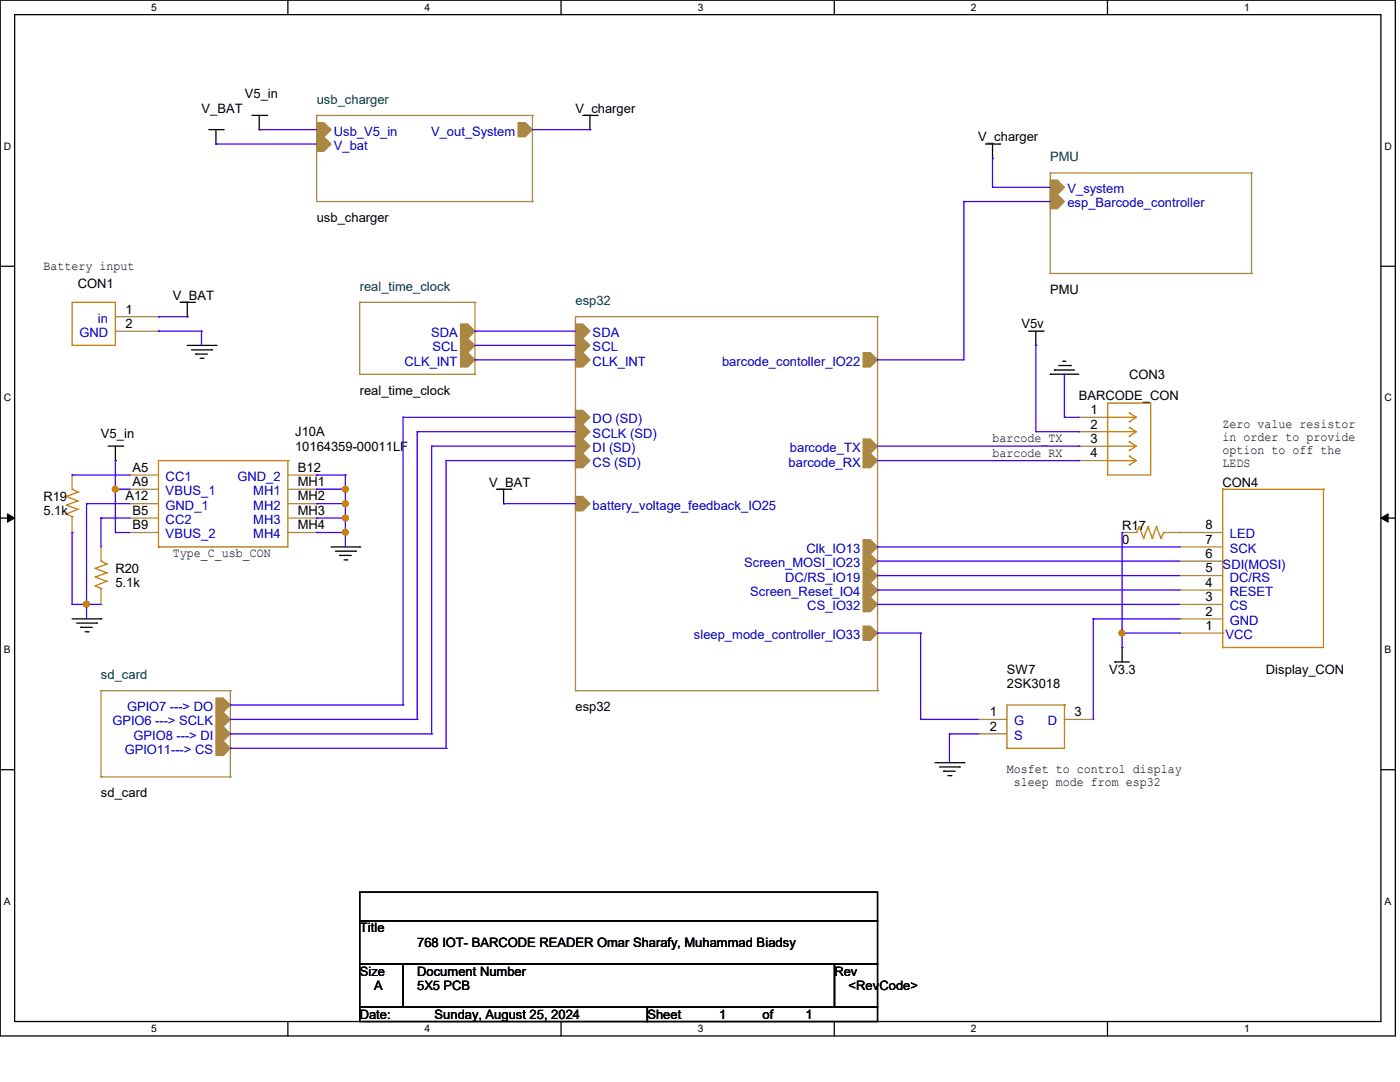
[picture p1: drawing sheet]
<svg xmlns="http://www.w3.org/2000/svg" width="279mm" height="216mm" viewBox="0 0 279 216" stroke-linecap="round" stroke-linejoin="round" font-family="sans-serif">
<path d="M0 0h278.5v206.7h-278.5zM2.9 2.9h272.7v200.9h-272.7z" fill="none" stroke="#000" stroke-width=".25"/>
<g fill="#fff">
<path d="M30.2 .3h1.1v2.3h-1.1z"/>
<path d="M30.2 204.1h1.1v2.3h-1.1z"/>
</g>
<path d="M57.4 0v2.9M57.4 203.8v2.9" fill="none" stroke="#000" stroke-width=".25"/>
<g fill="#fff">
<path d="M84.7 .3h1.1v2.3h-1.1z"/>
<path d="M84.7 204.1h1.1v2.3h-1.1z"/>
</g>
<path d="M112 0v2.9M112 203.8v2.9" fill="none" stroke="#000" stroke-width=".25"/>
<g fill="#fff">
<path d="M139.2 .3h1.1v2.3h-1.1z"/>
<path d="M139.2 204.1h1.1v2.3h-1.1z"/>
</g>
<path d="M166.5 0v2.9M166.5 203.8v2.9" fill="none" stroke="#000" stroke-width=".25"/>
<g fill="#fff">
<path d="M193.8 .3h1.1v2.3h-1.1z"/>
<path d="M193.8 204.1h1.1v2.3h-1.1z"/>
</g>
<path d="M221 0v2.9M221 203.8v2.9" fill="none" stroke="#000" stroke-width=".25"/>
<g fill="#fff">
<path d="M248.3 .3h1.1v2.3h-1.1z"/>
<path d="M248.3 204.1h1.1v2.3h-1.1z"/>
<path d="M.8 28h1.4v2.3h-1.4z"/>
<path d="M276.3 28h1.4v2.3h-1.4z"/>
<path d="M.8 78.2h1.4v2.3h-1.4z"/>
<path d="M276.3 78.2h1.4v2.3h-1.4z"/>
</g>
<path d="M0 53.1h2.9M275.6 53.1h2.9" fill="none" stroke="#000" stroke-width=".25"/>
<g fill="#fff">
<path d="M.8 128.5h1.3v2.2h-1.3z"/>
<path d="M276.3 128.5h1.3v2.2h-1.3z"/>
</g>
<path d="M0 103.4h2.9M275.6 103.4h2.9" fill="none" stroke="#000" stroke-width=".25"/>
<path d="M1.5 102.5l1.4 .9-1.4 .8zM275.6 103.4l1.4-.9v1.7z" fill="#000" stroke="#000" stroke-width=".2"/>
<g fill="#fff">
<path d="M.8 178.7h1.3v2.2h-1.3z"/>
<path d="M276.3 178.7h1.3v2.2h-1.3z"/>
</g>
<g fill="none" stroke="#000" stroke-width=".25">
<path d="M41.7 25.9h2.8M43.1 28.7h.1M43.1 25.9v2.8M44.5 25.9h.1M50.3 23h2.9M51.7 25.9h.1M51.7 23v2.9M53.2 23h.1M116.3 23h2.9M117.7 25.9h.1M117.7 23v2.9M119.2 23h.1"/>
<path d="M196.7 28.7h2.8M198.1 31.6h.1M198.1 28.7v2.9M199.5 28.7h.1M35.9 60.3h2.9M37.4 63.2h.1M37.4 60.3v2.9M37.4 68.9h5.7M38.2 69.8h4M38.8 60.3h.1M39.1 70.7h.1M39.1 70.7h2.3"/>
<path d="M40 71.5h.5M40.5 71.5h.1M42.2 69.8h.1M43.1 68.9h.1M205.3 66.1h2.9M206.7 68.9h.1M206.7 66.1v2.8M208.2 66.1h.1M209.6 74.7h.1M209.6 74.7h5.7M210.4 73.8h.1M210.4 73.8h4.1"/>
<path d="M211.3 72.9h2.3M212.2 72.1h.1M212.2 72.1h.5M213.6 72.9h.1M21.6 89h2.9M23 91.9h.1M23 89v2.9M24.5 89h.1M99.1 97.6h2.8M100.5 97.6v2.9M101.9 97.6h.1M66.1 109.1h5.7"/>
<path d="M66.9 110h4.1M67.8 110.8h.1M67.8 110.8h2.3M68.7 111.7h.5M69.2 111.7h.1M71 110h.1M71.8 109.1h.1M100.5 100.5h.1M14.4 123.5h5.8M15.3 124.3h4M16.1 125.2h.1M16.1 125.2h2.3"/>
<path d="M17 126.1h.6M17.6 126.1h.1M19.3 124.3h.1M20.2 123.5h.1M222.5 132.1h.1M222.5 132.1h2.9M223.9 129.2h.1M223.9 129.2v2.9M0 153.6h2.9M186.6 152.2h5.8M187.5 153h4M188.3 153.9h.1"/>
<path d="M188.3 153.9h2.3M189.2 154.8h.6M189.8 154.8h.1M191.5 153h.1M192.4 152.2h.1M275.6 153.6h2.9M71.8 178h103.3v5.7h-103.3zM71.8 183.7h103.3v8.7h-103.3zM71.8 192.4h8.6v8.6h-8.6zM80.4 192.4h86.1v8.6h-86.1zM166.5 192.4h8.6v8.6h-8.6zM71.8 201h57.4v2.8h-57.4z"/>
<path d="M129.2 201h45.9v2.8h-45.9z"/>
</g>
<g fill="#a84" stroke="#a84" stroke-width=".25">
<path d="M91.9 67.5h1.4l1.5 1.4-1.5 1.5h-1.4z" fill-rule="evenodd"/>
<path d="M91.9 64.6h1.4l1.5 1.5-1.5 1.4h-1.4z" fill-rule="evenodd"/>
<path d="M91.9 70.4h1.4l1.5 1.4-1.5 1.4h-1.4z" fill-rule="evenodd"/>
<path d="M43.1 139.3h1.4l1.5 1.4-1.5 1.4h-1.4z" fill-rule="evenodd"/>
<path d="M43.1 142.1h1.4l1.5 1.5-1.5 1.4h-1.4z" fill-rule="evenodd"/>
<path d="M43.1 145h1.4l1.5 1.4-1.5 1.5h-1.4z" fill-rule="evenodd"/>
<path d="M43.1 147.9h1.4l1.5 1.4-1.5 1.4h-1.4z" fill-rule="evenodd"/>
<path d="M209.6 38.8h1.4l1.4 1.4-1.4 1.5h-1.4z" fill-rule="evenodd"/>
<path d="M209.6 35.9h1.4l1.4 1.5-1.4 1.4h-1.4z" fill-rule="evenodd"/>
<path d="M114.9 64.6h1.4l1.4 1.5-1.4 1.4h-1.4z" fill-rule="evenodd"/>
<path d="M114.9 67.5h1.4l1.4 1.4-1.4 1.5h-1.4z" fill-rule="evenodd"/>
<path d="M114.9 70.4h1.4l1.4 1.4-1.4 1.4h-1.4z" fill-rule="evenodd"/>
<path d="M114.9 99.1h1.4l1.4 1.4-1.4 1.4h-1.4z" fill-rule="evenodd"/>
<path d="M114.9 81.9h1.4l1.4 1.4-1.4 1.4h-1.4z" fill-rule="evenodd"/>
<path d="M114.9 84.7h1.4l1.4 1.4-1.4 1.5h-1.4z" fill-rule="evenodd"/>
<path d="M114.9 90.5h1.4l1.4 1.4-1.4 1.4h-1.4z" fill-rule="evenodd"/>
<path d="M114.9 87.6h1.4l1.4 1.4-1.4 1.5h-1.4z" fill-rule="evenodd"/>
<path d="M172.3 124.9h1.4l1.4 1.4-1.4 1.5h-1.4z" fill-rule="evenodd"/>
<path d="M172.3 70.4h1.4l1.4 1.4-1.4 1.4h-1.4z" fill-rule="evenodd"/>
<path d="M172.3 87.6h1.4l1.4 1.4-1.4 1.5h-1.4z" fill-rule="evenodd"/>
<path d="M172.3 90.5h1.4l1.4 1.4-1.4 1.4h-1.4z" fill-rule="evenodd"/>
<path d="M172.3 116.3h1.4l1.4 1.4-1.4 1.5h-1.4z" fill-rule="evenodd"/>
<path d="M172.3 113.4h1.4l1.4 1.5-1.4 1.4h-1.4z" fill-rule="evenodd"/>
<path d="M172.3 107.7h1.4l1.4 1.4-1.4 1.5h-1.4z" fill-rule="evenodd"/>
<path d="M172.3 110.6h1.4l1.4 1.4-1.4 1.4h-1.4z" fill-rule="evenodd"/>
<path d="M172.3 119.2h1.4l1.4 1.4-1.4 1.4h-1.4z" fill-rule="evenodd"/>
<path d="M63.2 24.5h1.4l1.5 1.4-1.5 1.4h-1.4z" fill-rule="evenodd"/>
<path d="M103.4 24.5h1.4l1.5 1.4-1.5 1.4h-1.4z" fill-rule="evenodd"/>
<path d="M63.2 27.3h1.4l1.5 1.4-1.5 1.5h-1.4z" fill-rule="evenodd"/>
</g>
<g fill="none" stroke="#a84" stroke-width=".25">
<path d="M63.2 23h.1M63.2 23h43.1M63.2 23v17.2M106.3 23h.1M106.3 23v17.2M209.6 34.5h.1M209.6 34.5h40.2M209.6 34.5v20.1M249.8 34.5h.1M249.8 34.5v20.1M63.2 40.2h.1M63.2 40.2h43.1"/>
<path d="M106.3 40.2h.1M209.6 54.6h.1M209.6 54.6h40.2M249.8 54.6h.1M23 63.2h8.6M23 66.1h8.6M31.6 63.2h.1M31.6 66.1h.1M71.8 74.7h.1M71.8 60.3h.1M71.8 60.3h23M71.8 74.7h23"/>
<path d="M71.8 60.3v14.4M94.8 60.3h.1M94.8 74.7h.1M94.8 60.3v14.4M114.9 63.2h.1M114.9 63.2h60.2M114.9 63.2v74.6M175.1 63.2h.1M175.1 63.2v74.6M14.4 94.8h.1M14.4 94.8v2.8M25.9 94.8h.1"/>
<path d="M25.9 97.6h.1M25.9 94.8h5.7M25.9 97.6h5.7M57.4 94.8h5.8M57.4 97.6h5.8M63.2 94.8h.1M63.2 97.6h.1M215.3 83.3h.1M215.3 86.1h.1M215.3 89h.1M215.3 91.9h.1M215.3 83.3h5.8"/>
<path d="M215.3 86.1h5.8M215.3 89h5.8M215.3 91.9h5.8M14.4 106.3h.1M14.4 103.4v2.9M20.2 109.1h.1M20.2 109.1v2.9M20.2 117.7v2.9M25.9 100.5h.1M25.9 103.4h.1M25.9 106.3h.1M25.9 106.3h5.7"/>
<path d="M25.9 100.5h5.7M25.9 103.4h5.7M57.4 106.3h5.8M57.4 100.5h5.8M57.4 103.4h5.8M63.2 100.5h.1M63.2 103.4h.1M63.2 106.3h.1M223.9 106.3h.1M223.9 106.3h2.9M232.5 106.3h11.5M235.4 117.7h.1"/>
<path d="M235.4 114.9h.1M235.4 112h.1M235.4 109.1h.1M235.4 106.3h.1M235.4 117.7h8.6M235.4 114.9h8.6M235.4 112h8.6M235.4 109.1h8.6M20.2 137.8h.1M20.2 120.6h.1M20.2 137.8h25.8M20.2 137.8v17.2"/>
<path d="M46 137.8h.1M46 137.8v17.2M114.9 137.8h.1M114.9 137.8h60.2M175.1 137.8h.1M235.4 126.3h.1M235.4 123.5h.1M235.4 120.6h.1M235.4 126.3h8.6M235.4 123.5h8.6M235.4 120.6h8.6M20.2 155h.1"/>
<path d="M20.2 155h25.8M46 155h.1M195.2 143.6h.1M195.2 146.4h.1M195.2 143.6h5.8M195.2 146.4h5.8M212.4 143.6h5.8M218.2 143.6h.1"/>
</g>
<g fill="none" stroke="#cc8006" stroke-width=".25">
<path d="M14.4 60.3h8.6v8.6h-8.6zM13.3 99.1h.1M13.3 99.1l2.2 .8M14.4 97.6h.1M14.4 97.6l1.1 .6M15.5 99.9h.1M15.5 98.2h.1M15.5 99.9l-2.2 .9M15.5 98.2l-2.2 .9M57.4 91.9h.1M57.4 91.9h-25.8v17.2M57.4 91.9v17.2h-25.8"/>
<path d="M221.1 80.4h8.6v14.4h-8.6zM221.1 83.3h.1M221.1 86.1h.1M221.1 89h.1M221.1 91.9h.1M221.1 91.9h5.7M221.1 83.3h5.7M221.1 86.1h5.7M221.1 89h5.7M225.4 82.4h.1M225.4 85.3h.1M225.4 88.2h.1"/>
<path d="M225.4 91h.1M225.4 84.2h.1M225.4 87h.1M225.4 89.9h.1M225.4 92.8h.1M225.4 82.4l1.4 .9M225.4 85.3l1.4 .8M225.4 88.2l1.4 .8M225.4 91l1.4 .9M226.8 83.3l-1.4 .9M226.8 86.1l-1.4 .9M226.8 89l-1.4 .9"/>
<path d="M226.8 91.9l-1.4 .9M244 97.6h.1M244 97.6v31.6M244 97.6h20.1M264.1 97.6h.1M264.1 97.6v31.6h-20.1M13.3 102.5h.1M13.3 100.8h.1M13.3 102.5l1.1 .6M13.3 100.8l2.2 .8M14.4 103.1h.1M14.4 103.1v.3"/>
<path d="M15.5 101.6h.1M15.5 101.6l-2.2 .9M19 116.9h.1M19 115.1h.1M19 113.4h.1M19 116.9l1.2 .5M19 115.1l2.3 .9M19 113.4l2.3 .9M20.2 112h.1M20.2 117.4h.1M20.2 112l1.1 .6M20.2 117.4v.3"/>
<path d="M21.3 116h.1M21.3 114.3h.1M21.3 112.6h.1M21.3 116l-2.3 .9M21.3 114.3l-2.3 .8M21.3 112.6l-2.3 .8M31.6 109.1h.1M226.8 106.3h.1M227.4 105.1h.1M227.4 105.1l.8 2.3M227.4 105.1l-.6 1.2M228.2 107.4h.1"/>
<path d="M229.1 105.1h.1M229.1 105.1l.9 2.3M229.1 105.1l-.9 2.3M230 107.4h.1M230.8 105.1h.1M230.8 105.1l.9 2.3M230.8 105.1l-.8 2.3M231.7 107.4h.1M232.2 106.3h.1M232.2 106.3l-.5 1.1M232.2 106.3h.3M244 129.2h.1"/>
<path d="M244 126.3h.1M201 149.3h.1M212.4 140.7h.1M212.4 140.7h-11.4v8.6M212.4 140.7v8.6h-11.4"/>
</g>
<g fill="none" stroke="#4200ff" stroke-width=".25">
<path d="M43.1 28.7h.1M43.1 28.7h20.1M51.7 25.9h.1M51.7 25.9h11.5M106.3 25.9h.1M106.3 25.9h11.4M198.1 31.6h.1M198.1 37.4h.1M198.1 31.6v5.8M198.1 37.4h11.5M192.4 40.2h.1M192.4 40.2v31.6h-17.3"/>
<path d="M192.4 40.2h17.2M31.6 63.2h.1M31.6 66.1h.1M31.6 66.1h8.6M31.6 63.2h5.8M40.2 66.1h.1M40.2 66.1v2.8M94.8 71.8h.1M94.8 66.1h.1M94.8 68.9h.1M94.8 71.8h20.1M94.8 66.1h20.1"/>
<path d="M94.8 68.9h20.1M175.1 71.8h.1M206.7 68.9h.1M206.7 68.9v17.2h8.6M212.4 74.7h.1M212.4 74.7v8.6M14.4 94.8h.1M14.4 94.8h11.5M23 97.6h.1M23 91.9h.1M23 97.6h2.9M23 91.9v14.4"/>
<path d="M63.2 94.8h.1M63.2 97.6h.1M63.2 94.8h5.7M63.2 97.6h5.7M68.9 94.8h.1M68.9 97.6h.1M68.9 94.8v14.3M80.4 83.3h.1M80.4 83.3h34.5M80.4 83.3v57.4M83.3 86.1h.1M83.3 86.1h31.6"/>
<path d="M83.3 86.1v57.5M86.1 89h.1M86.1 89h28.8M86.1 89v57.4M89 91.9h.1M89 91.9h25.9M89 91.9v57.4M175.1 89h40.2M175.1 91.9h40.2M212.4 83.3h.1M212.4 83.3h2.9M215.3 86.1h.1"/>
<path d="M215.3 89h.1M215.3 91.9h.1M14.4 106.3h.1M14.4 106.3v14.3M17.3 100.5h.1M17.3 100.5h8.6M17.3 100.5v23M20.2 103.4h.1M20.2 103.4h5.7M20.2 103.4v5.7M23 106.3h.1M23 106.3h2.9"/>
<path d="M63.2 100.5h.1M63.2 103.4h.1M63.2 106.3h.1M63.2 100.5h5.7M63.2 106.3h5.7M63.2 103.4h5.7M68.9 100.5h.1M68.9 103.4h.1M68.9 106.3h.1M100.5 100.5h.1M100.5 100.5h14.4M175.1 109.1h.1"/>
<path d="M175.1 112h.1M175.1 114.9h.1M175.1 117.7h.1M175.1 109.1h60.3M175.1 112h60.3M175.1 114.9h60.3M175.1 117.7h60.3M223.9 106.3h.1M223.9 106.3v22.9M14.4 120.6h.1M14.4 120.6h5.8M17.3 120.6h.1"/>
<path d="M175.1 126.3h.1M175.1 120.6h.1M175.1 126.3h8.6M175.1 120.6h60.3M183.7 126.3h.1M183.7 126.3v17.3M218.2 123.5h.1M218.2 123.5h17.2M218.2 123.5v20.1M223.9 126.3h.1M223.9 126.3h11.5M46 140.7h.1"/>
<path d="M46 143.6h.1M46 146.4h.1M46 149.3h.1M46 140.7h34.4M46 143.6h37.3M46 146.4h40.1M46 149.3h43M80.4 140.7h.1M83.3 143.6h.1M86.1 146.4h.1M89 149.3h.1M183.7 143.6h.1"/>
<path d="M183.7 143.6h11.5M189.5 146.4h.1M189.5 146.4h5.7M189.5 146.4v5.8"/>
</g>
<g fill="#f00" stroke="#f00" stroke-width=".25">
<circle cx="223.9" cy="126.3" r=".55"/>
<circle cx="17.3" cy="120.6" r=".56"/>
<circle cx="23" cy="97.6" r=".55"/>
<circle cx="68.9" cy="97.6" r=".55"/>
<circle cx="68.9" cy="100.5" r=".55"/>
<circle cx="68.9" cy="106.2" r=".55"/>
<circle cx="68.9" cy="103.4" r=".55"/>
</g>
<g font-size="2.6">
<text x="40.2" y="22.5">V_BAT</text>
<text x="48.9" y="19.6">V5_in</text>
<text x="114.8" y="22.5">V_charger</text>
<text x="195.2" y="28.2">V_charger</text>
<text x="63.2" y="44.3">usb_charger</text>
<text x="8.7" y="53.8">Battery input</text>
<text x="15.5" y="57.5">CON1</text>
<text x="34.5" y="59.8">V_BAT</text>
<text x="209.6" y="58.6">PMU</text>
<text x="25" y="62.6">1</text>
<text x="25" y="65.4">2</text>
<text x="203.8" y="65.5">V5v</text>
<text x="225.4" y="75.6">CON3</text>
<text x="71.8" y="78.7">real_time_clock</text>
<text x="215.3" y="79.9">BARCODE_CON</text>
<text x="217.6" y="82.6">1</text>
<text x="20.2" y="87.3">V5_in</text>
<text x="58.9" y="87">J10A</text>
<text x="58.9" y="89.9">10164359-00011LF</text>
<text x="198.1" y="88.2">barcode_TX</text>
<text x="217.6" y="85.5">2</text>
<text x="217.6" y="88.4">3</text>
<text x="244" y="85.3">Zero value resistor</text>
<text x="244" y="87.9">in order to provide</text>
<text x="26.5" y="94.1">A5</text>
<text x="59.4" y="94.1">B12</text>
<text x="198.1" y="91.1">barcode_RX</text>
<text x="217.6" y="91.3">4</text>
<text x="244" y="90.5">option to off the</text>
<text x="244" y="93.1">LEDS</text>
<text x="8.7" y="99.9">R19</text>
<text x="25" y="99.9">A12</text>
<text x="26.5" y="97">A9</text>
<text x="59.4" y="97">MH1</text>
<text x="59.4" y="99.9">MH2</text>
<text x="97.6" y="97.1">V_BAT</text>
<text x="244" y="97.1">CON4</text>
<text x="8.7" y="102.8">5.1k</text>
<text x="26.5" y="102.7">B5</text>
<text x="26.5" y="105.6">B9</text>
<text x="59.4" y="102.7">MH3</text>
<text x="59.4" y="105.6">MH4</text>
<text x="223.9" y="105.7">R17</text>
<text x="240.6" y="105.6">8</text>
<text x="34.5" y="111.2">Type_C_usb_CON</text>
<text x="223.9" y="108.6">0</text>
<text x="240.6" y="111.3">6</text>
<text x="240.6" y="108.5">7</text>
<text x="23" y="114.3">R20</text>
<text x="23" y="117.2">5.1k</text>
<text x="240.6" y="120">3</text>
<text x="240.6" y="117.1">4</text>
<text x="240.6" y="114.2">5</text>
<text x="240.6" y="125.7">1</text>
<text x="240.6" y="122.9">2</text>
<text x="201" y="134.4">SW7</text>
<text x="201" y="137.3">2SK3018</text>
<text x="221.4" y="134.4">V3.3</text>
<text x="252.6" y="134.4">Display_CON</text>
<text x="114.8" y="141.9">esp32</text>
<text x="197.5" y="142.9">1</text>
<text x="214.4" y="142.9">3</text>
<text x="197.5" y="145.8">2</text>
<text x="201" y="154.3">Mosfet to control display</text>
<text x="20.2" y="159.1">sd_card</text>
<text x="202.4" y="156.8">sleep mode from esp32</text>
<text x="71.8" y="186.1">Title</text>
<text x="83.3" y="188.9">768 IOT- BARCODE READER Omar Sharafy, Muhammad Biadsy</text>
<text x="71.8" y="194.7">Size</text>
<text x="74.7" y="197.6">A</text>
<text x="83.3" y="194.7">Document Number</text>
<text x="83.3" y="197.6">5X5 PCB</text>
<text x="166.5" y="194.7">Rev</text>
<text x="169.4" y="197.6">&lt;RevCode&gt;</text>
<text x="71.8" y="203.3">Date:</text>
<text x="86.7" y="203.3">Sunday, August 25, 2024</text>
<text x="129.2" y="203.3">Sheet</text>
<text x="143.6" y="203.3">1</text>
<text x="152.2" y="203.3">of</text>
<text x="160.8" y="203.3">1</text>
</g>
<g font-size="2.6" fill="#004040">
<text x="63.2" y="20.7">usb_charger</text>
<text x="209.6" y="32.2">PMU</text>
<text x="71.8" y="58.1">real_time_clock</text>
<text x="114.8" y="60.9">esp32</text>
<text x="20.2" y="135.6">sd_card</text>
</g>
<g font-size="2.6" fill="#00c">
<text x="66.6" y="27.1">Usb_V5_in</text>
<text x="66.6" y="29.9">V_bat</text>
<text x="86" y="27.1">V_out_System</text>
<text x="213" y="41.4">esp_Barcode_controller</text>
<text x="213" y="38.6">V_system</text>
<text x="19.6" y="64.4">in</text>
<text x="15.9" y="67.3">GND</text>
<text x="86" y="67.3">SDA</text>
<text x="86.3" y="70.1">SCL</text>
<text x="118.3" y="67.3">SDA</text>
<text x="118.3" y="70.1">SCL</text>
<text x="80.7" y="73">CLK_INT</text>
<text x="118.3" y="73">CLK_INT</text>
<text x="144.1" y="73">barcode_contoller_IO22</text>
<text x="118.3" y="84.5">DO (SD)</text>
<text x="118.3" y="87.3">SCLK (SD)</text>
<text x="33.1" y="96">CC1</text>
<text x="47.4" y="96">GND_2</text>
<text x="118.3" y="93.1">CS (SD)</text>
<text x="118.3" y="90.2">DI (SD)</text>
<text x="157.4" y="93.1">barcode_RX</text>
<text x="157.6" y="90.2">barcode_TX</text>
<text x="33.1" y="98.8">VBUS_1</text>
<text x="33.1" y="101.7">GND_1</text>
<text x="50.5" y="98.8">MH1</text>
<text x="50.5" y="101.7">MH2</text>
<text x="118.3" y="101.7">battery_voltage_feedback_IO25</text>
<text x="33.1" y="104.6">CC2</text>
<text x="33.1" y="107.4">VBUS_2</text>
<text x="50.5" y="104.6">MH3</text>
<text x="50.5" y="107.4">MH4</text>
<text x="245.4" y="107.4">LED</text>
<text x="148.5" y="113.2">Screen_MOSI_IO23</text>
<text x="161" y="110.3">Clk_IO13</text>
<text x="244" y="113.5">SDI(MOSI)</text>
<text x="245.4" y="110.3">SCK</text>
<text x="149.7" y="118.9">Screen_Reset_IO4</text>
<text x="156.7" y="116">DC/RS_IO19</text>
<text x="245.4" y="118.9">RESET</text>
<text x="245.4" y="116">DC/RS</text>
<text x="161.1" y="121.8">CS_IO32</text>
<text x="245.4" y="124.7">GND</text>
<text x="245.4" y="121.8">CS</text>
<text x="138.5" y="127.5">sleep_mode_controller_IO33</text>
<text x="244.6" y="127.5">VCC</text>
<text x="25.4" y="141.9">GPIO7 ---&gt; DO</text>
<text x="22.4" y="144.7">GPIO6 ---&gt; SCLK</text>
<text x="26.7" y="147.6">GPIO8 ---&gt; DI</text>
<text x="202.4" y="144.7">G</text>
<text x="202.4" y="147.6">S</text>
<text x="209.1" y="144.7">D</text>
<text x="24.9" y="150.5">GPIO11---&gt; CS</text>
</g>
<g font-size="2.1">
<text x="30.2" y="2.2">5</text>
<text x="84.7" y="2.2">4</text>
<text x="139.2" y="2.2">3</text>
<text x="193.8" y="2.2">2</text>
<text x="248.3" y="2.2">1</text>
<text x=".8" y="29.8">D</text>
<text x="276.3" y="29.8">D</text>
<text x=".8" y="80.1">C</text>
<text x="276.3" y="80.1">C</text>
<text x=".8" y="130.3">B</text>
<text x="276.3" y="130.3">B</text>
<text x=".8" y="180.5">A</text>
<text x="276.3" y="180.5">A</text>
<text x="30.2" y="206">5</text>
<text x="84.7" y="206">4</text>
<text x="139.2" y="206">3</text>
<text x="193.8" y="206">2</text>
<text x="248.3" y="206">1</text>
</g>
</svg>
